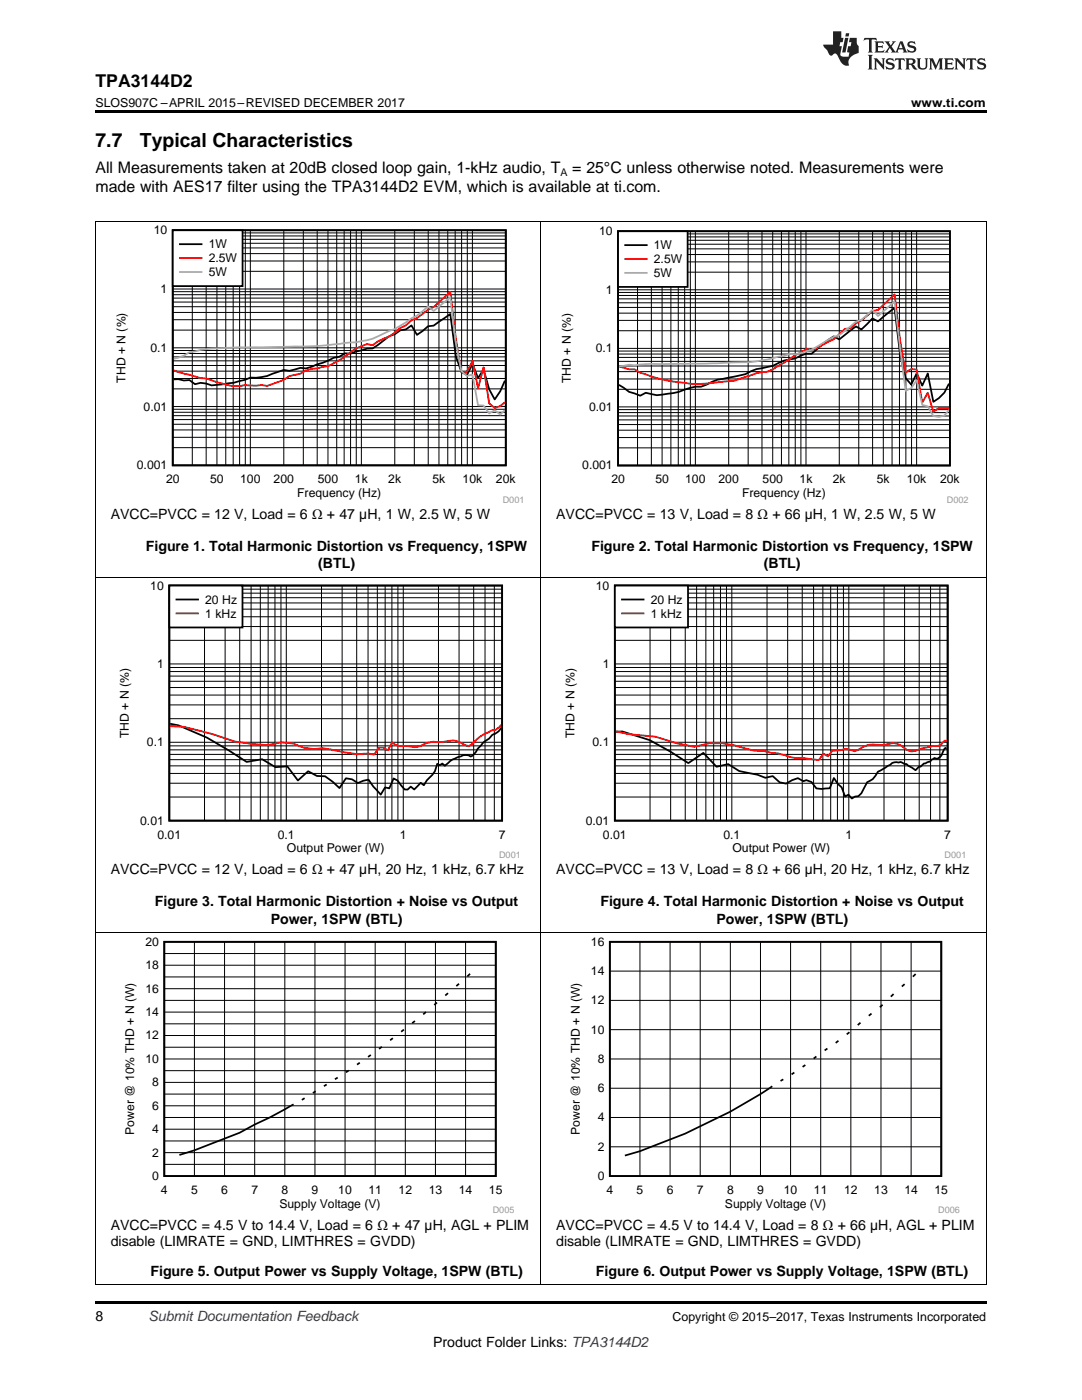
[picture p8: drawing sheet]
<svg xmlns="http://www.w3.org/2000/svg" width="216mm" height="279mm" viewBox="0 0 216 279" stroke-linecap="round" stroke-linejoin="round" font-family="sans-serif">
<path d="M19 259.7h177.8v.5h-177.8z" fill="#000"/>
<path d="M19.1 186.1v70.3M107.9 186.1v70.3M196.8 186.1v70.3M19 256.4h177.8" fill="none" stroke="#000" stroke-width=".2"/>
<path d="M24.4 187h78.2v55.1h-78.2z" fill-rule="evenodd" fill="#fff"/>
<g fill="none" stroke="#000" stroke-width=".35">
<path d="M32.8 188h66.1v46.7h-66.1zM89.4 198.2l-.6 .5M91.6 196.3l-.5 .5M93.8 194.3l-.6 .6M60.8 219.2l-.6 .3M63 217.8l-.6 .3M65.2 216.4l-.6 .4M67.4 215.1l-.6 .3M69.6 213.6l-.6 .4M71.8 212.1l-.6 .4M74 210.5l-.6 .4M76.2 208.9l-.6 .4"/>
<path d="M78.4 207.2l-.6 .4M80.6 205.5l-.6 .4M82.8 203.8l-.6 .4M85 202l-.6 .4M87.2 200.1l-.6 .5M58.6 220.4l-4.8 2.6-3 1.4-3 1.7-9 3.5-3 .9"/>
</g>
<g fill="none" stroke="#000" stroke-width=".2">
<path d="M32.8 199.6h66.1M32.8 197.3h66.1M32.8 195h66.1M32.8 192.6h66.1M32.8 190.3h66.1M38.8 188v46.7M44.8 188v46.7M50.8 188v46.7M56.8 188v46.7M62.8 188v46.7M68.9 188v46.7M74.9 188v46.7"/>
<path d="M80.9 188v46.7M86.9 188v46.7M92.9 188v46.7M32.8 218.3h66.1M32.8 216h66.1M32.8 213.7h66.1M32.8 211.3h66.1M32.8 209h66.1M32.8 206.7h66.1M32.8 204.3h66.1M32.8 202h66.1M32.8 232.4h66.1"/>
<path d="M32.8 230h66.1M32.8 227.7h66.1M32.8 225.4h66.1M32.8 223h66.1M32.8 220.7h66.1"/>
</g>
<path d="M113.3 187h78.2v55.1h-78.2z" fill-rule="evenodd" fill="#fff"/>
<g fill="none" stroke="#000" stroke-width=".35">
<path d="M121.7 188h66.1v46.7h-66.1zM178.3 198.4l-.5 .5M180.5 196.4l-.5 .5M182.7 194.4l-.5 .5M154.1 216.8a102.6 102.6 0 0 1-20.4 10.6l-6 2.3-3 .9M156.3 215.4l-.6 .3M158.5 214l-.6 .4M160.7 212.5l-.6 .4M162.9 210.8l-.5 .5M165.1 209.3l-.6 .3M167.3 207.7l-.5 .4M169.5 206l-.5 .4"/>
<path d="M171.7 204.1l-.5 .5M173.9 202.3l-.5 .4M176.1 200.5l-.5 .5"/>
</g>
<g fill="none" stroke="#000" stroke-width=".2">
<path d="M19.1 115.2v70.9M107.9 115.2v70.9M196.8 115.2v70.9M19 186.1h177.8M121.7 199.6h66.1M121.7 193.8h66.1M127.7 188v46.7M133.7 188v46.7M139.7 188v46.7M145.7 188v46.7M151.7 188v46.7M157.8 188v46.7"/>
<path d="M163.8 188v46.7M169.8 188v46.7M175.8 188v46.7M181.8 188v46.7M121.7 217.2h66.1M121.7 211.3h66.1M121.7 205.5h66.1M121.7 228.9h66.1M121.7 223h66.1"/>
</g>
<path d="M23.4 115.9h80.2v55.3h-80.2z" fill-rule="evenodd" fill="#fff"/>
<path d="M33.8 116.9h66.4v46.9h-66.4zM33.9 144.4l1.7 .4 5.7 2.4 7.9 4.9 3.1-.6 2.7 1.6 2.3-.2 2.1 2.9 2.1-1.9 1.7 1h1.7l1.5 1.1 1.3 1.3 1.3-2 1.2 .2 1.2 .8 1.1-.5 1-.2 1 1.4 1.5 1.6 .8-1.5 .9 .2 .8-1.9 .8 .4 1.4 1.8h.6l.7-.6 .7 .6 1.2-1.4 .7 .5 .6-1a5.4 5.4 0 0 0 2-3.3l.6 .3 .5-.3 .5 .4a7.1 7.1 0 0 1 4.4-2.1l.7 .3a3.1 3.1 0 0 0 1.4-1.6l1.3-1.4 1-.6a3.8 3.8 0 0 1 1.7-1.3l.7-.9" fill="none" stroke="#000" stroke-width=".36"/>
<g fill="none" stroke="#000" stroke-width=".2">
<path d="M33.8 119.3h66.4M33.8 118.4h66.4M33.8 117.6h66.4M40.8 116.9v46.9M44.9 116.9v46.9M47.8 116.9v46.9M50.1 116.9v46.9M51.9 116.9v46.9M53.5 116.9v46.9M54.9 116.9v46.9M56.1 116.9v46.9M57.1 116.9v46.9"/>
<path d="M64.2 116.9v46.9M68.3 116.9v46.9M71.2 116.9v46.9M73.4 116.9v46.9M75.3 116.9v46.9M76.9 116.9v46.9M78.2 116.9v46.9M79.4 116.9v46.9M80.5 116.9v46.9M87.5 116.9v46.9M91.6 116.9v46.9M94.5 116.9v46.9"/>
<path d="M96.8 116.9v46.9M98.6 116.9v46.9M33.8 138.7h66.4M33.8 137.2h66.4M33.8 136h66.4M33.8 134.9h66.4M33.8 134h66.4M33.8 133.2h66.4M33.8 132.5h66.4M33.8 127.8h66.4M33.8 125h66.4M33.8 123.1h66.4"/>
<path d="M33.8 121.6h66.4M33.8 120.3h66.4M33.8 159.1h66.4M33.8 156.3h66.4M33.8 154.4h66.4M33.8 152.8h66.4M33.8 151.6h66.4M33.8 150.6h66.4M33.8 149.6h66.4M33.8 148.9h66.4M33.8 148.1h66.4M33.8 143.4h66.4"/>
<path d="M33.8 140.7h66.4"/>
</g>
<path d="M100 144.6l-.4 .5a1.95 1.95 0 0 1-1.5 .7l-.3 .2a10.3 10.3 0 0 0-3.9 2.7 1.92 1.92 0 0 1-2-.5l-.5-.2a4.8 4.8 0 0 0-2.8 0l-1.1 .1a5.3 5.3 0 0 0-3.5 .7l-1.3 .3-1.4-.2h-1.4l-.8-.2-.9-.5-.8 1.5-.9-.5h-.9l-1 1.4-1-.2-2.2 .1-7-1.2-1.8 .2-2-.3-2.1-.8-2.4-.2-2.7 .5-3-.2-3.6-.5-4.4-1.5-5.7-1.4-2.8-.2" fill="none" stroke="#f00" stroke-width=".36"/>
<path d="M33.8 116.9h14.6v8.3h-14.6z" fill-rule="evenodd" fill="#fff"/>
<path d="M33.8 116.9h14.6v8.3h-14.6zM35.2 119.6h4.3" fill="none" stroke="#000" stroke-width=".36"/>
<path d="M35.2 122.4h4.3" fill="none" stroke="#f00" stroke-width=".36"/>
<path d="M112.3 115.9h80.2v55.3h-80.2z" fill-rule="evenodd" fill="#fff"/>
<path d="M122.7 116.9h66.4v46.9h-66.4zM122.8 146h1.4l5.4 1.7 4.2 2.3 3.6 2.3 2.9-2 2.7 2.7 2.3-.5 2.2 1.4 3.6 .7 1.6 .6 1.5-.3 1.4 1.2 1.3 .3 1.2-.7 1.1-.4 1.1 .6 .6-.2 1 .4 1 1.2 1 .2 1.7-.2 .8-2 .8 1.1 .7 .7 .7 1.9 .7-.4 .7 .8 .6-.4 .7-.1 .6-.6 1.1-2.2a3.4 3.4 0 0 0 2.2-2.1l2.4-1.3a2.41 2.41 0 0 1 2.9-.2h.4l1.8 1.2 .7-.7h.3l.6-.6 1.3-.4 .3-.4 .6-.3a.76 .76 0 0 0 1.1-.2l.8-1.6 .2-.2 .3 .1" fill="none" stroke="#000" stroke-width=".36"/>
<g fill="none" stroke="#000" stroke-width=".2">
<path d="M122.7 119.3h66.4M122.7 118.4h66.4M122.7 117.6h66.4M129.7 116.9v46.9M133.8 116.9v46.9M136.7 116.9v46.9M139 116.9v46.9M140.8 116.9v46.9M142.4 116.9v46.9M143.8 116.9v46.9M145 116.9v46.9M146 116.9v46.9"/>
<path d="M153.1 116.9v46.9M157.2 116.9v46.9M160.1 116.9v46.9M162.3 116.9v46.9M164.2 116.9v46.9M165.8 116.9v46.9M167.1 116.9v46.9M168.3 116.9v46.9M169.4 116.9v46.9M176.4 116.9v46.9M180.5 116.9v46.9M183.4 116.9v46.9"/>
<path d="M185.7 116.9v46.9M187.5 116.9v46.9M122.7 138.7h66.4M122.7 137.2h66.4M122.7 136h66.4M122.7 134.9h66.4M122.7 134h66.4M122.7 133.2h66.4M122.7 132.5h66.4M122.7 127.8h66.4M122.7 125h66.4M122.7 123.1h66.4"/>
<path d="M122.7 121.6h66.4M122.7 120.3h66.4M122.7 159.1h66.4M122.7 156.3h66.4M122.7 154.4h66.4M122.7 152.8h66.4M122.7 151.6h66.4M122.7 150.6h66.4M122.7 149.6h66.4M122.7 148.9h66.4M122.7 148.1h66.4M122.7 143.4h66.4"/>
<path d="M122.7 140.7h66.4"/>
</g>
<path d="M122.8 145.9l2.5 .6 5.5 .5 4.2 1.3 3.6 .7a14.9 14.9 0 0 1 10 .3l1.9 .5h1.7l1.6 .4 1.5 .2 2.7 .8 1.2 .1h1.1l3.1 .4 .9-1.3 .9 .5 .9-1.1 1.6-.1a3.4 3.4 0 0 1 2.8 .2l.7-.3a5.6 5.6 0 0 1 4.6-.9l1-.1a3.6 3.6 0 0 1 4 1 2.19 2.19 0 0 0 2.7-.1l2.6-.6a2.15 2.15 0 0 0 2.4-1.1l.4 .1" fill="none" stroke="#f00" stroke-width=".36"/>
<path d="M122.7 116.9h14.6v8.3h-14.6z" fill-rule="evenodd" fill="#fff"/>
<path d="M122.7 116.9h14.6v8.3h-14.6zM124.1 119.6h4.3" fill="none" stroke="#000" stroke-width=".36"/>
<path d="M124.1 122.4h4.3" fill="none" stroke="#f00" stroke-width=".36"/>
<path d="M19.1 44.3v70.9M107.9 44.3v70.9M196.8 44.3v70.9M19 115.2h177.8" fill="none" stroke="#000" stroke-width=".2"/>
<path d="M22.7 45h81.6v55.3h-81.6z" fill-rule="evenodd" fill="#fff"/>
<path d="M34.5 45.9h66.4v47h-66.4zM34.6 75.7h1l1.1 .2 1.1-.1 1.1 .9 1.1-.3 1.1 .1 1.1 .4 4.5-.5 2.2-.6 1.1-.4a9 9 0 0 0 4.4-.8l2.2-.8 1.1 .2 2.2-.6 1.2 .1 3.3-1.1 2.2-1 1.1-.2 1.1-.7 1.1 .1 3.3-1 1.1-.1 3.4-2.4 1.1-.4 1.1-.8 1.1-.2 1.1-.8 1.1 1.9 2.2-1.7 1.1-.1 3.3-2.3 1.2 8.4 1.1 3.1 1.1 .7 1.1-2.3 1.1 2.9 1.1-1.8 1.1 4 1.1 2 1.1-1.6 .9-2.1" fill="none" stroke="#000" stroke-width=".36"/>
<g fill="none" stroke="#000" stroke-width=".2">
<path d="M34.5 59.5h66.4M34.5 58.8h66.4M34.5 58.2h66.4M34.5 57.7h66.4M34.5 54.1h66.4M34.5 52.1h66.4M34.5 50.6h66.4M34.5 49.5h66.4M34.5 48.6h66.4M34.5 47.8h66.4M34.5 47.1h66.4M34.5 46.5h66.4"/>
<path d="M38.4 45.9v47M41.1 45.9v47M43.3 45.9v47M45 45.9v47M46.5 45.9v47M47.8 45.9v47M48.9 45.9v47M50 45.9v47M56.6 45.9v47M60.5 45.9v47M63.3 45.9v47M65.4 45.9v47"/>
<path d="M67.2 45.9v47M68.7 45.9v47M70 45.9v47M71.1 45.9v47M72.1 45.9v47M78.8 45.9v47M82.7 45.9v47M85.4 45.9v47M87.6 45.9v47M89.3 45.9v47M90.8 45.9v47M92.1 45.9v47"/>
<path d="M93.2 45.9v47M94.3 45.9v47M34.5 77.6h66.4M34.5 75.5h66.4M34.5 74.1h66.4M34.5 72.9h66.4M34.5 72h66.4M34.5 71.2h66.4M34.5 70.5h66.4M34.5 69.9h66.4M34.5 69.4h66.4M34.5 65.9h66.4"/>
<path d="M34.5 63.8h66.4M34.5 62.4h66.4M34.5 61.2h66.4M34.5 60.3h66.4M34.5 89.3h66.4M34.5 87.3h66.4M34.5 85.8h66.4M34.5 84.7h66.4M34.5 83.7h66.4M34.5 83h66.4M34.5 82.3h66.4M34.5 81.7h66.4"/>
<path d="M34.5 81.1h66.4"/>
</g>
<path d="M34.6 73.9l5.4 1.6h1.1l2.2 .8a10.6 10.6 0 0 0 5.6 .6l2.2 .1 1.1-.1 1.1 .1a15.8 15.8 0 0 0 4.4-1.9l2.2-.5 1.2-.7 1.1-.3 3.3-.5a19.1 19.1 0 0 0 4.4-2.8l1.1-.7 2.2-.9 1.1 .2 1.2-.8 2.2-1 2.2-1.7 1.1-.5 1.1-1 1.1-.4 2.2-1.7 1.1-.5 3.3-3 1.2 9.2 1.1 6.8 1.1-.1 1.1-2.1 1.1 5.4 1.1-4.2 1.1 7.2 1.1 .9 1.1-.4 .9-.7" fill="none" stroke="#f00" stroke-width=".36"/>
<path d="M34.6 71.6l2.1-.6 1.1-.7a56.5 56.5 0 0 1 12.2-1h2.2a128.8 128.8 0 0 0 17.7-.9l1.1-.1a15.5 15.5 0 0 0 6.7-2.3 17.9 17.9 0 0 0 4.4-2.5l1.1-.5 2.2-1.8 1.1 .9 3.3-2.8 1.2 9.1 1.1 5.7 1.1 .9 1.1-.2 1.1 6.1h1.1l1.1 1.6 1.1-.6 1.1 .8 .9-.9" fill="none" stroke="#aaa" stroke-width=".36"/>
<path d="M34.5 46h13.9v11.1h-13.9z" fill-rule="evenodd" fill="#fff"/>
<path d="M34.5 46h13.9v11.1h-13.9zM35.9 48.7h4.3" fill="none" stroke="#000" stroke-width=".36"/>
<path d="M35.9 51.5h4.3" fill="none" stroke="#f00" stroke-width=".36"/>
<path d="M35.9 54.3h4.3" fill="none" stroke="#aaa" stroke-width=".36"/>
<path d="M111.6 45.2h81.6v55.1h-81.6z" fill-rule="evenodd" fill="#fff"/>
<path d="M123.3 46.1h66.2v46.8h-66.2zM189.4 76.6l-1 1.8-1.1 1.1-1.1 .7-1.1-5.7-1.1 2.5-1.1-2.5-1.1 2.2-1.1-1.2-1.1-4.7-1.1-9.3-3.3 2.7-1.1-.7-2.2 2.3-1.1-.7-3.3 2.6-1.1-.6a23.2 23.2 0 0 0-4.5 3.5h-1.1l-2.2 .9a9.2 9.2 0 0 0-4.4 1.5l-3.3 .7-2.2 1-5.5 1.1-3.3 1.4a9.8 9.8 0 0 0-4.4 1l-2.2 .4a6.5 6.5 0 0 1-4.4-.2l-1.2 .6-2.2-.8-2-1.4" fill="none" stroke="#000" stroke-width=".35"/>
<g fill="none" stroke="#000" stroke-width=".2">
<path d="M123.3 59.6h66.2M123.3 59h66.2M123.3 58.4h66.2M123.3 57.8h66.2M123.3 54.3h66.2M123.3 52.3h66.2M123.3 50.8h66.2M123.3 49.7h66.2M123.3 48.7h66.2M123.3 48h66.2M123.3 47.3h66.2M123.3 46.7h66.2"/>
<path d="M127.2 46.1v46.8M130 46.1v46.8M132.1 46.1v46.8M133.9 46.1v46.8M135.3 46.1v46.8M136.6 46.1v46.8M137.8 46.1v46.8M138.8 46.1v46.8M145.4 46.1v46.8M149.3 46.1v46.8M152 46.1v46.8M154.2 46.1v46.8"/>
<path d="M155.9 46.1v46.8M157.4 46.1v46.8M158.7 46.1v46.8M159.8 46.1v46.8M160.8 46.1v46.8M167.5 46.1v46.8M171.4 46.1v46.8M174.1 46.1v46.8M176.3 46.1v46.8M178 46.1v46.8M179.5 46.1v46.8M180.8 46.1v46.8"/>
<path d="M181.9 46.1v46.8M182.9 46.1v46.8M123.3 77.7h66.2M123.3 75.6h66.2M123.3 74.2h66.2M123.3 73h66.2M123.3 72.1h66.2M123.3 71.3h66.2M123.3 70.7h66.2M123.3 70.1h66.2M123.3 69.5h66.2M123.3 66h66.2"/>
<path d="M123.3 63.9h66.2M123.3 62.5h66.2M123.3 61.4h66.2M123.3 60.4h66.2M123.3 89.4h66.2M123.3 87.3h66.2M123.3 85.9h66.2M123.3 84.7h66.2M123.3 83.8h66.2M123.3 83h66.2M123.3 82.3h66.2M123.3 81.7h66.2"/>
<path d="M123.3 81.2h66.2"/>
</g>
<path d="M123.5 73.2l2 .5h1.1l1.1 .7a33.3 33.3 0 0 0 13.3 2.1l3.3-.3a8.9 8.9 0 0 0 4.4-1 13 13 0 0 1 4.4-1l3.3-1.8 2.2-1.5 2.2-1.2 1.1 .1 1.2-.4 3.3-1.7 2.2-2.1h1.1l1.1-1.1 1.1-.6 2.2-1.8 1.1-.2 3.3-3.2 1.1 9.3 1.1 6.3 1.1-.6 1.1 .1 1.1 6.6 1.1-2 1.1 3.8 1.1-.8 2.1 .1" fill="none" stroke="#f00" stroke-width=".35"/>
<path d="M123.5 73.2l2-.4 1.1 .1 3.4-.3 14.3-.2a42.9 42.9 0 0 0 9.9-.9l2.2-.4 1.1-.5 1.1 .1 1.1-.2a10 10 0 0 0 4.5-2l2.2-1.3 1.1-.3 3.3-2.7 1.1-.4 2.2-2 1.1 1.3 3.3-3 2.2 17.9 1.1-.5 1.1-1.6 1.1 4.9 1.1 .3 1.1 1.9 1.1 .2 1.1-.3 1-1.1" fill="none" stroke="#aaa" stroke-width=".35"/>
<path d="M123.3 46.1h13.9v11.2h-13.9z" fill-rule="evenodd" fill="#fff"/>
<path d="M123.3 46.1h13.9v11.2h-13.9zM124.8 48.9h4.2" fill="none" stroke="#000" stroke-width=".35"/>
<path d="M124.8 51.7h4.2" fill="none" stroke="#f00" stroke-width=".35"/>
<path d="M124.8 54.5h4.2" fill="none" stroke="#aaa" stroke-width=".35"/>
<path d="M19 44.3h177.8" fill="none" stroke="#000" stroke-width=".2"/>
<path d="M19 22h177.8v.5h-177.8z" fill="#000"/>
<g fill="#231f20">
<path d="M172.5 7.6l-.1 .5 .4-.2h.6v.1v2.1l-.2 .4h.9l-.2-.4v-2.1l.1-.1h.5l.5 .2-.2-.5zM174.5 8.3l.2 .3v1.5l-.2 .4h1.8l.2-.6a1.04 1.04 0 0 1-1.3 .2v-.7h.6l.3 .2v-.6l-.3 .2h-.6v-.6l.8-.1 .4 .3-.2-.5zM176.5 8.3l.9 1.1-.9 1.1h.8l-.2-.2 .4-.7 .5 .7-.2 .2h1.5l-.2-.2 .2-.4h.9l.1 .4-.2 .2h1l-.3-.3-.7-1.9h-.5l-.9 2-.8-1 .9-1h-.8l.1 .3-.4 .5-.3-.6 .1-.2zM179.7 8.6l.4 1h-.7zM181.3 8.4a.63 .63 0 0 0-.2 .7 .63 .63 0 0 0 .6 .4l.6 .2 .1 .2a.75 .75 0 0 1-.7 .4 .75 .75 0 0 1-.6-.5l.1 .7 .1-.1a1.11 1.11 0 0 0 1.5-.6 1.13 1.13 0 0 0-1.2-.8l-.1-.4a1.04 1.04 0 0 1 1.2 .2l-.2-.5-.2 .1-.4-.2zM173.2 10.9l.2 .4v2.2l-.2 .4h1l-.3-.4v-2.2l.3-.4zM174.3 11.6l.3 .4v1.5l-.3 .4h.8l-.2-.4v-1.3l1.5 1.7v-1.9l.2-.4h-.7l.2 .4v.9l-1.1-1.3zM177 11.8a.62 .62 0 0 0-.2 .7 .62 .62 0 0 0 .6 .4l.6 .1 .1 .3a.76 .76 0 0 1-.7 .3 .76 .76 0 0 1-.7-.4l.2 .7 .1-.1a1.11 1.11 0 0 0 1.5-.6 1.13 1.13 0 0 0-1.2-.8l-.1-.4a1.04 1.04 0 0 1 1.2 .2l-.2-.6-.2 .1-.5-.1zM178.7 11.6l-.2 .6a.61 .61 0 0 1 .8-.3v1.6l-.2 .4h.9l-.2-.4v-1.6a.63 .63 0 0 1 .7 .3l-.1-.6zM180.6 11.6l.3 .4v1.5l-.3 .4h1l-.2-.2-.1-.8 .6 .2a.76 .76 0 0 0 1.2 .7l-1-1a.58 .58 0 0 0 .6-.5 .58 .58 0 0 0-.5-.6zM181.4 11.9h.1a.45 .45 0 0 1 .5 .1 .45 .45 0 0 1 .1 .5l-.8 .2zM182.9 11.6l.2 .2a2.17 2.17 0 0 0 .3 1.9 .99 .99 0 0 0 1.6-.6v-1.1l.2-.4h-.7l.2 .2a1.92 1.92 0 0 1-.2 1.8 .6 .6 0 0 1-.9-.5v-1.1l.2-.4zM185.4 11.6l.2 .4v1.5l-.2 .4h.7l-.2-.4v-1.4l.8 1.8 .8-1.8v1.4l-.2 .4h.9l-.2-.4v-1.5l.2-.4h-.8l-.6 1.5-.6-1.5zM188.4 11.6l.2 .4v1.5l-.2 .4h1.8l.1-.6a1.04 1.04 0 0 1-1.2 .1v-.6h.5l.4 .2v-.6l-.4 .2h-.5v-.7h.8l.3 .3-.1-.6zM190.5 11.6l.2 .4v1.5l-.2 .4h.7l-.2-.4v-1.3l1.5 1.7v-1.9l.2-.4h-.7l.2 .4v.9l-1.1-1.3zM192.9 11.6l-.1 .6a.61 .61 0 0 1 .7-.3l.1 1.6-.3 .4h1l-.3-.4 .1-1.6a.63 .63 0 0 1 .7 .3l-.1-.6zM195.2 11.8a.62 .62 0 0 0-.2 .7 .62 .62 0 0 0 .6 .4l.6 .1 .1 .3a.76 .76 0 0 1-.7 .3 .76 .76 0 0 1-.6-.4l.1 .7 .1-.1a1.11 1.11 0 0 0 1.6-.6 1.13 1.13 0 0 0-1.3-.8l-.1-.4a1.04 1.04 0 0 1 1.2 .2l-.1-.6-.2 .1-.5-.1z"/>
<path d="M166.2 6.3v2.6h-1.9v.4l.8 .9a.91 .91 0 0 0 1 .8 .56 .56 0 0 1 .5-.3 .56 .56 0 0 1 .5 .3l.4 .8a1.53 1.53 0 0 0 1.9 1.2 1.54 1.54 0 0 1 1-2.1l.9-.3v-1.4a1.52 1.52 0 0 1-.4-1.6h-1.3l-.2 .8h.5l-.2 .8h-.5l-.1 1v.2l.4 .1-.2 .8a1.93 1.93 0 0 1-1.6-.3l.3-1.8h-.5l.2-.8h.4l.2-.8h-.4v-1.3zM168.6 7.6l-.6 2.9h.7l.6-2.9zM168.8 6.6l-.1 .7h.6l.2-.7z"/>
</g>
<g font-size="3.9">
<text x="19" y="29.3">7.7</text>
<text x="27.9" y="29.3">Typical Characteristics</text>
</g>
<text font-size="3.5" x="19" y="17.3">TPA3144D2</text>
<g font-size="3.2">
<text x="19" y="34.4">All Measurements taken at 20dB closed loop gain, 1-kHz audio, T</text>
<text x="114.2" y="34.4">= 25°C unless otherwise noted. Measurements were</text>
<text x="19" y="38.3">made with AES17 filter using the TPA3144D2 EVM, which is available at ti.com.</text>
</g>
<g font-size="2.8">
<text x="22.1" y="103.6">AVCC=PVCC = 12 V, Load = 6 Ω + 47 µH, 1 W, 2.5 W, 5 W</text>
<text x="111" y="103.6">AVCC=PVCC = 13 V, Load = 8 Ω + 66 µH, 1 W, 2.5 W, 5 W</text>
<text x="29.1" y="109.9">Figure 1. Total Harmonic Distortion vs Frequency, 1SPW</text>
<text x="63.5" y="113.5">(BTL)</text>
<text x="118" y="109.9">Figure 2. Total Harmonic Distortion vs Frequency, 1SPW</text>
<text x="152.4" y="113.5">(BTL)</text>
<text x="22.1" y="174.5">AVCC=PVCC = 12 V, Load = 6 Ω + 47 µH, 20 Hz, 1 kHz, 6.7 kHz</text>
<text x="111" y="174.5">AVCC=PVCC = 13 V, Load = 8 Ω + 66 µH, 20 Hz, 1 kHz, 6.7 kHz</text>
<text x="30.9" y="180.8">Figure 3. Total Harmonic Distortion + Noise vs Output</text>
<text x="54" y="184.4">Power, 1SPW (BTL)</text>
<text x="119.8" y="180.8">Figure 4. Total Harmonic Distortion + Noise vs Output</text>
<text x="142.9" y="184.4">Power, 1SPW (BTL)</text>
<text x="22.1" y="245.4">AVCC=PVCC = 4.5 V to 14.4 V, Load = 6 Ω + 47 µH, AGL + PLIM</text>
<text x="111" y="245.4">AVCC=PVCC = 4.5 V to 14.4 V, Load = 8 Ω + 66 µH, AGL + PLIM</text>
<text x="22.1" y="248.6">disable (LIMRATE = GND, LIMTHRES = GVDD)</text>
<text x="111" y="248.6">disable (LIMRATE = GND, LIMTHRES = GVDD)</text>
<text x="30" y="254.7">Figure 5. Output Power vs Supply Voltage, 1SPW (BTL)</text>
<text x="118.9" y="254.7">Figure 6. Output Power vs Supply Voltage, 1SPW (BTL)</text>
<text x="19" y="263.6">8</text>
<text x="86.4" y="268.9">Product Folder Links: TPA3144D2</text>
</g>
<text font-size="2.8" fill="#0000c8" x="29.6" y="263.6">Submit Documentation Feedback</text>
<g font-size="2.5">
<text x="19" y="21.4">SLOS907C –APRIL 2015–REVISED DECEMBER 2017</text>
<text x="181.8" y="21.4">www.ti.com</text>
<text x="134.2" y="263.6">Copyright © 2015–2017, Texas Instruments Incorporated</text>
</g>
<g font-size="2.4">
<text x="30.7" y="46.8">10</text>
<text x="119.6" y="46.9">10</text>
<text x="41.6" y="49.6">1W</text>
<text x="41.6" y="52.4">2.5W</text>
<text x="130.5" y="49.8">1W</text>
<text x="130.5" y="52.5">2.5W</text>
<text x="32" y="58.5">1</text>
<text x="41.6" y="55.1">5W</text>
<text x="120.9" y="58.6">1</text>
<text x="130.5" y="55.3">5W</text>
<text x="30" y="70.2">0.1</text>
<text x="118.9" y="70.3">0.1</text>
<text x="25" y="76.4" transform="rotate(-90 25 76.4)">THD + N (%)</text>
<text x="113.9" y="76.5" transform="rotate(-90 113.9 76.5)">THD + N (%)</text>
<text x="28.7" y="81.9">0.01</text>
<text x="117.5" y="82">0.01</text>
<text x="27.3" y="93.7">0.001</text>
<text x="116.2" y="93.7">0.001</text>
<text x="33.1" y="96.4">20</text>
<text x="41.9" y="96.4">50</text>
<text x="47.9" y="96.4">100</text>
<text x="54.6" y="96.4">200</text>
<text x="59.3" y="99.2">Frequency (Hz)</text>
<text x="63.4" y="96.4">500</text>
<text x="70.8" y="96.4">1k</text>
<text x="77.5" y="96.4">2k</text>
<text x="86.3" y="96.4">5k</text>
<text x="92.3" y="96.4">10k</text>
<text x="99" y="96.4">20k</text>
<text x="122" y="96.5">20</text>
<text x="130.8" y="96.5">50</text>
<text x="136.7" y="96.5">100</text>
<text x="143.4" y="96.5">200</text>
<text x="148.1" y="99.2">Frequency (Hz)</text>
<text x="152.2" y="96.5">500</text>
<text x="159.5" y="96.5">1k</text>
<text x="166.2" y="96.5">2k</text>
<text x="175" y="96.5">5k</text>
<text x="180.9" y="96.5">10k</text>
<text x="187.6" y="96.5">20k</text>
<text x="30" y="117.7">10</text>
<text x="118.9" y="117.7">10</text>
<text x="40.9" y="120.5">20 Hz</text>
<text x="40.9" y="123.3">1 kHz</text>
<text x="129.8" y="120.5">20 Hz</text>
<text x="129.8" y="123.3">1 kHz</text>
<text x="31.4" y="133.3">1</text>
<text x="120.3" y="133.3">1</text>
<text x="25.7" y="147.3" transform="rotate(-90 25.7 147.3)">THD + N (%)</text>
<text x="29.3" y="148.9">0.1</text>
<text x="114.6" y="147.3" transform="rotate(-90 114.6 147.3)">THD + N (%)</text>
<text x="118.2" y="148.9">0.1</text>
<text x="28" y="164.6">0.01</text>
<text x="31.4" y="167.3">0.01</text>
<text x="55.4" y="167.3">0.1</text>
<text x="79.8" y="167.3">1</text>
<text x="99.5" y="167.3">7</text>
<text x="116.9" y="164.6">0.01</text>
<text x="120.3" y="167.3">0.01</text>
<text x="144.3" y="167.3">0.1</text>
<text x="168.7" y="167.3">1</text>
<text x="188.4" y="167.3">7</text>
<text x="57.2" y="170.1">Output Power (W)</text>
<text x="146.1" y="170.1">Output Power (W)</text>
<text x="29" y="188.8">20</text>
<text x="117.9" y="188.8">16</text>
<text x="29" y="193.4">18</text>
<text x="117.9" y="194.6">14</text>
<text x="29" y="202.8">14</text>
<text x="29" y="198.1">16</text>
<text x="117.9" y="200.4">12</text>
<text x="29" y="207.5">12</text>
<text x="117.9" y="206.3">10</text>
<text x="29" y="212.1">10</text>
<text x="119.3" y="212.1">8</text>
<text x="30.4" y="221.5">6</text>
<text x="30.4" y="216.8">8</text>
<text x="119.3" y="218">6</text>
<text x="26.8" y="226.5" transform="rotate(-90 26.8 226.5)">Power @ 10% THD + N (W)</text>
<text x="30.4" y="226.2">4</text>
<text x="115.7" y="226.5" transform="rotate(-90 115.7 226.5)">Power @ 10% THD + N (W)</text>
<text x="119.3" y="223.8">4</text>
<text x="30.4" y="230.8">2</text>
<text x="119.3" y="229.7">2</text>
<text x="30.4" y="235.5">0</text>
<text x="32.1" y="238.3">4</text>
<text x="38.1" y="238.3">5</text>
<text x="44.1" y="238.3">6</text>
<text x="50.2" y="238.3">7</text>
<text x="56.2" y="238.3">8</text>
<text x="62.2" y="238.3">9</text>
<text x="67.5" y="238.3">10</text>
<text x="73.5" y="238.3">11</text>
<text x="79.5" y="238.3">12</text>
<text x="85.5" y="238.3">13</text>
<text x="91.6" y="238.3">14</text>
<text x="97.6" y="238.3">15</text>
<text x="119.3" y="235.5">0</text>
<text x="121" y="238.3">4</text>
<text x="127" y="238.3">5</text>
<text x="133" y="238.3">6</text>
<text x="139.1" y="238.3">7</text>
<text x="145.1" y="238.3">8</text>
<text x="151.1" y="238.3">9</text>
<text x="156.4" y="238.3">10</text>
<text x="162.4" y="238.3">11</text>
<text x="168.4" y="238.3">12</text>
<text x="174.4" y="238.3">13</text>
<text x="180.5" y="238.3">14</text>
<text x="186.5" y="238.3">15</text>
<text x="55.8" y="241">Supply Voltage (V)</text>
<text x="144.7" y="241">Supply Voltage (V)</text>
</g>
<text font-size="2.1" x="111.8" y="35.1">A</text>
<g font-size="1.8" fill="#999">
<text x="100.3" y="100.3">D001</text>
<text x="188.9" y="100.3">D002</text>
<text x="99.6" y="171.2">D001</text>
<text x="188.5" y="171.2">D001</text>
<text x="98.3" y="242.1">D005</text>
<text x="187.2" y="242.1">D006</text>
</g>
</svg>
